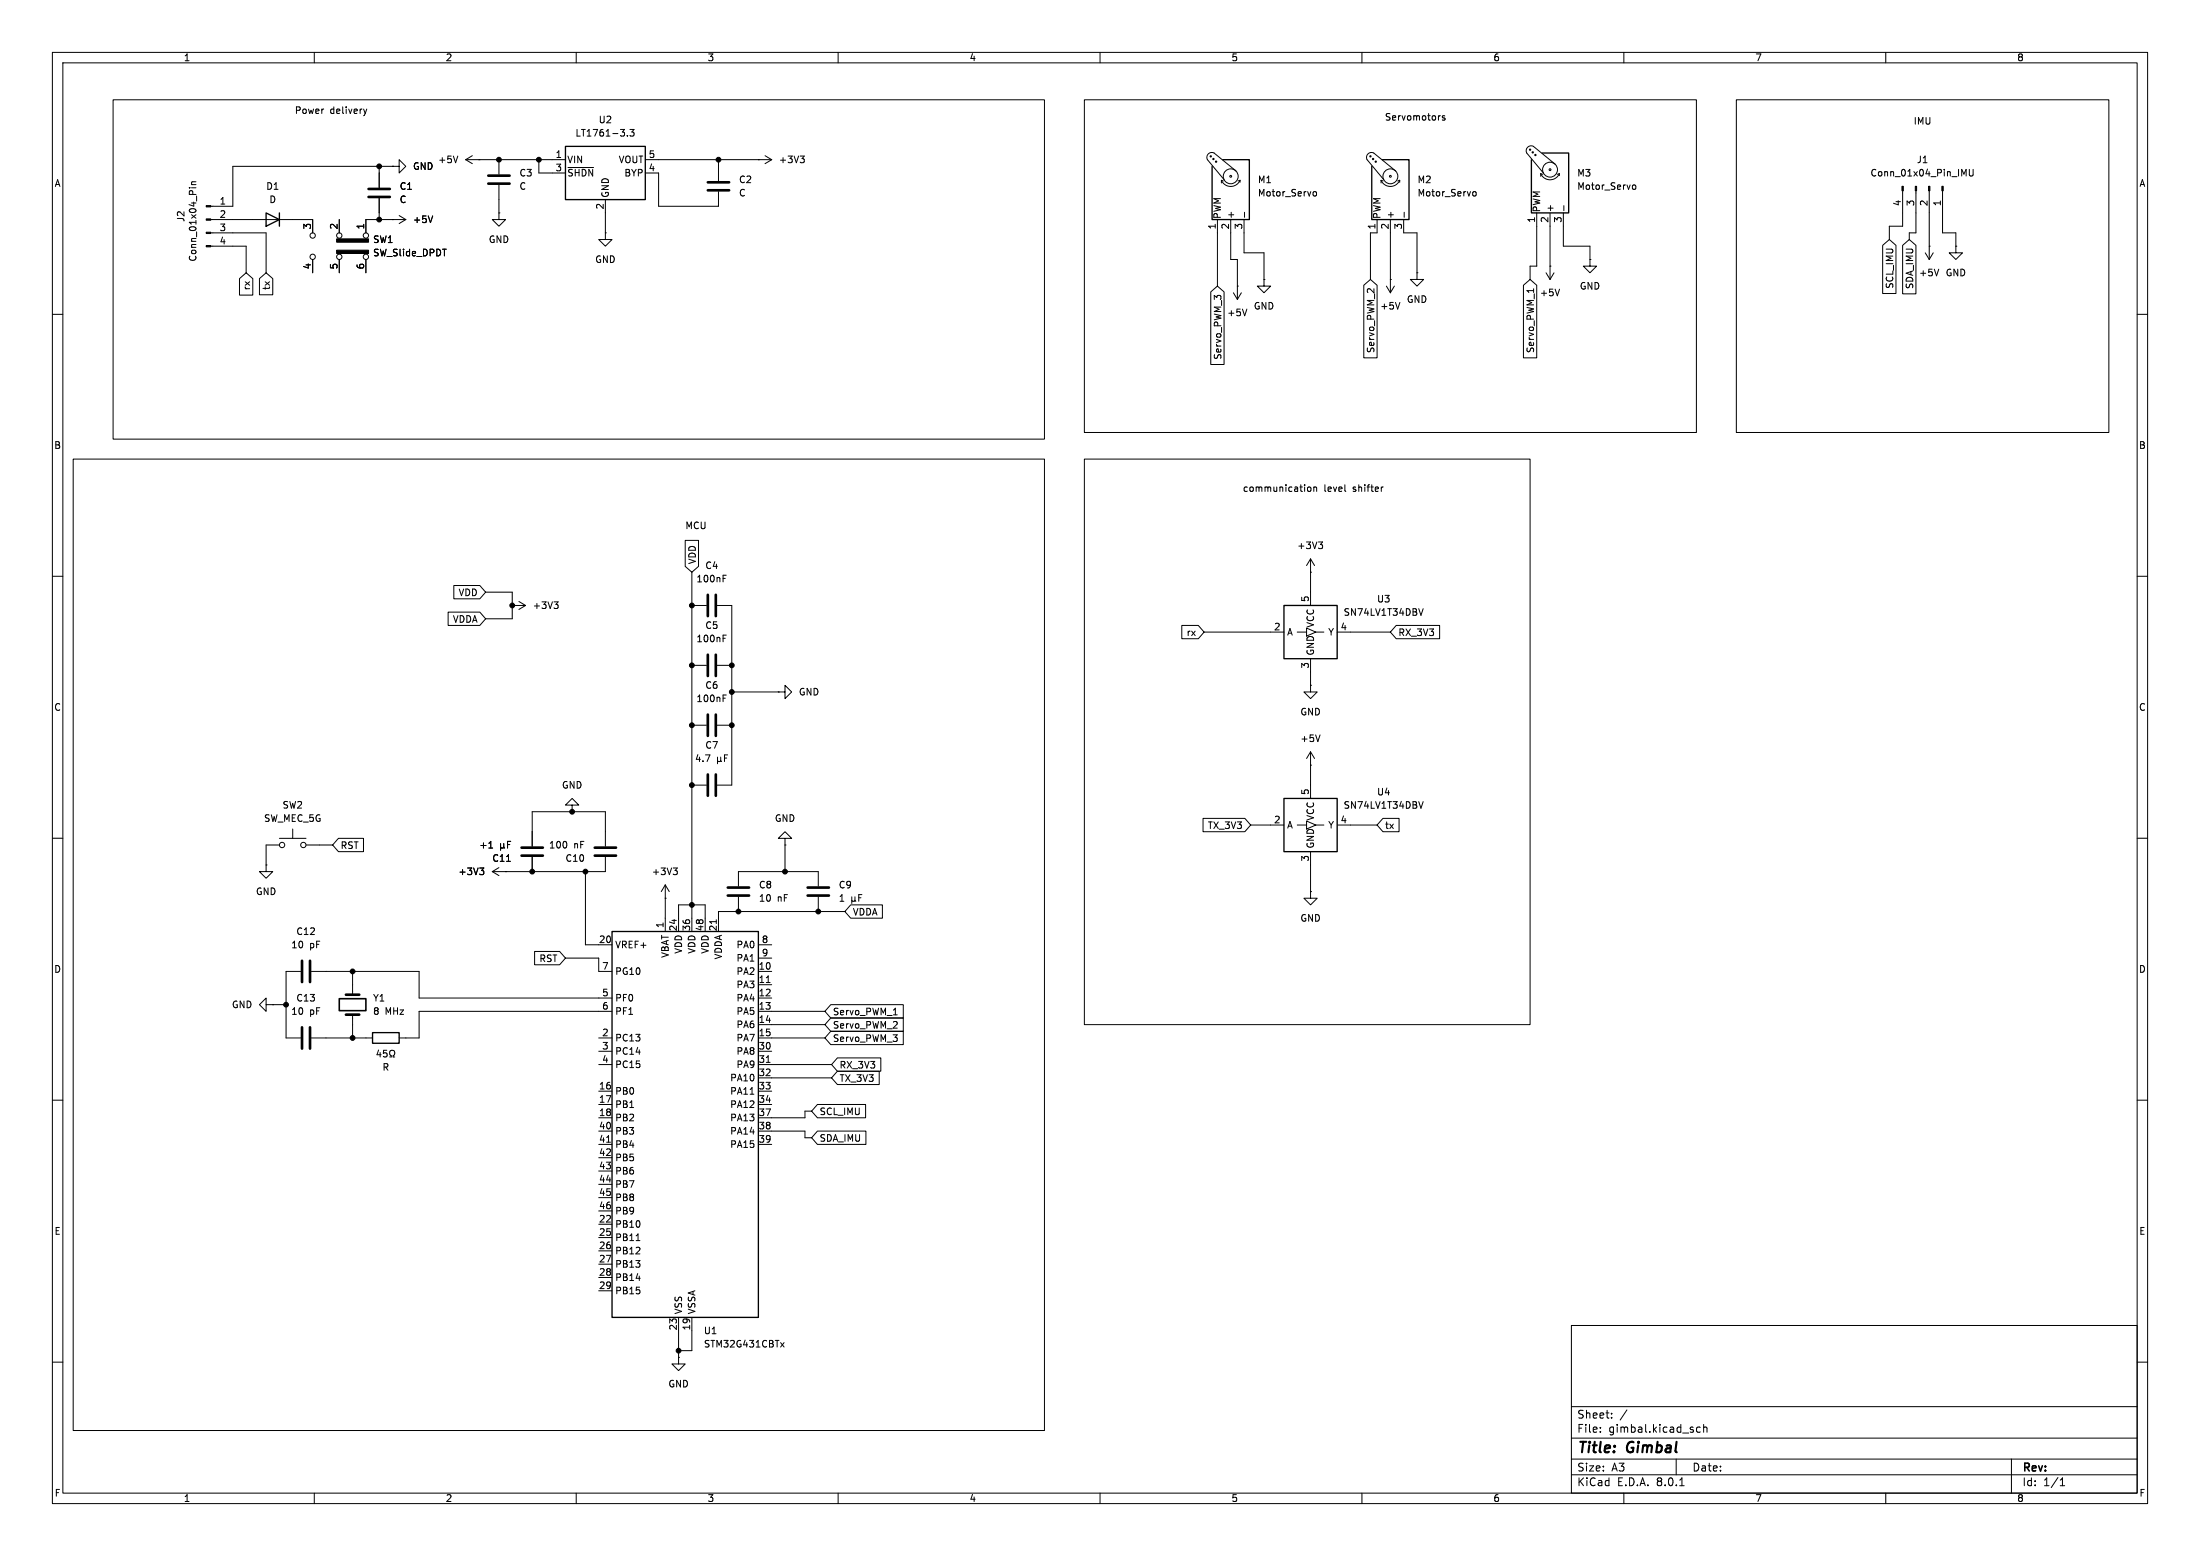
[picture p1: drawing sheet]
<svg xmlns="http://www.w3.org/2000/svg" width="420mm" height="297mm" viewBox="0 0 420 297" stroke-linecap="round" stroke-linejoin="round" font-family="sans-serif">
<g fill="none" stroke="#000" stroke-width=".19">
<path d="M10 10h400v277h-400zM12 12h396v273h-396zM21.6 19.1h177.8v64.7h-177.8zM60 10v2M110 10v2M160 10v2M207 19.1h116.8v63.5h-116.8zM210 10v2M260 10v2M310 10v2M331.5 19.1h71.1v63.5h-71.1zM360 10v2"/>
<path d="M36.1 35.8h.2M36.6 35.8h.8M36.6 35.2h.8M37.4 34.7l-.8 .1v.3l.1 .1M69.4 20.8l.3 .9M69.7 21.7l-.1 .3M70 20.8l-.3 .9M72.4 31.8v4M72.4 37.8v4.1M74.9 31.8h1.3v-1.3l1.3 1.3-1.3 1.2v-1.2M74.9 31.8h.1M74.9 31.8h-30.5v7.6h-4.2"/>
<path d="M87.4 29.8l-.4 1.3M88.9 30.5h19M88.9 30.5l1.3 .7M90.2 29.7l-1.3 .8M91.4 30.5h.1M95.2 30.5v2.8M95.2 35.3v5.3M102.9 30.5v2.5h5M108.4 32h4.9M115.6 38.1v6.4M119.8 25.9v.1M120.3 24.7h.7l-.4 .5 .4 .1v.6l-.2 .1-.5-.1"/>
<path d="M123.2 30.5h24.1M123.2 33h2.5v6.4h11.5v-2.8M137.2 30.5v4M144.8 30.5h.1M146 29.7l1.3 .8M147.3 30.5l-1.3 .7M152.8 29.8h.7l-.4 .5M153.3 30.3l.2 .2v.3l-.2 .3M233.2 34.4a1.93 1.93 0 0 0 1.7 1.2 1.93 1.93 0 0 0 1.8-1.2M233.2 34.4v.5M233.2 34.4l.4 .1M236 32.6l-4.2-3.4a.95 .95 0 0 0-1.1 .2 .95 .95 0 0 0-.2 1.1l3.2 3.8"/>
<path d="M236.7 34.4v.4M236.7 34.4l-.4 .1M250.7 36.8l.2-.2h.3l.1 .2-.1 .6h-.3l-.2-.2M263.7 34.4a1.93 1.93 0 0 0 1.7 1.2 1.93 1.93 0 0 0 1.8-1.2M263.7 34.4v.5M263.7 34.4l.3 .1M266.4 32.6l-4.1-3.4a.95 .95 0 0 0-1.1 .2 .95 .95 0 0 0-.2 1.1l3.2 3.8M267.2 34.4v.4M267.2 34.4l-.4 .1M274.9 22.1h.1M275.8 22.1h-.3l-.2 .2 .1 .2 .4 .1v.3h-.5M281.1 36.8l.3-.2h.3l.1 .2-.1 .6h-.3l-.3-.2"/>
<path d="M294.1 33.1a1.93 1.93 0 0 0 1.8 1.2 1.93 1.93 0 0 0 1.8-1.2M294.1 33.1v.6M294.1 33.1l.4 .2M296.9 31.4l-4.2-3.5a.95 .95 0 0 0-1.1 .2 .95 .95 0 0 0-.1 1.1l3.1 3.8M297.7 33.1v.4M297.7 33.1l-.4 .2M298.5 39.2v1M311.6 35.5l.3-.2 .3 .1 .1 .1-.1 .6h-.3l-.3-.2M363.2 36.4v6.8h-2.5v2.5M365.8 36.4v8.1h-1.3v1.2M368.3 36.4v13.1M370.8 36.4v8.1h2.6v2.5"/>
<path d="M374.9 33.2l.4-.9v1.3M376 32.3v1.1l.2 .2h.2l.3-.2v-1.1M10 60h2M40.2 41.9h19.5v2.6M40.2 47h6.8v5.1M40.2 44.5h10.6v7.6M45.7 53.2l1.3-1.1 1.3 1.1v3.1h-2.6zM49.5 53.2l1.3-1.1 1.3 1.1v3.1h-2.6zM59.7 49.5v2.6M64.8 41.9v2.6M64.8 49.5v2.6M69.8 49.5v2.6"/>
<path d="M74.9 41.9h.1M76.2 41.1l1.3 .8M77.5 41.9h-7.7v2.6M77.5 41.9l-1.3 .8M82.6 41.2l-.4 1.3M95.2 40.6v1.3h1.3l-1.3 1.3-1.2-1.3h1.2M95.2 40.6h.1M115.6 44.5v1.2h1.2l-1.2 1.3-1.3-1.3h1.3M115.6 44.5h.1M231.1 55.7l1.3-1.1 1.3 1.1v13.9h-2.6zM232.4 41.9v12.7M234.9 41.9v7.6h1.3v7.7"/>
<path d="M235.5 55.9l.7 1.3M236.2 54.6h.1M237 55.9l-.8 1.3M237.5 41.9v6.4h3.8v5M237.6 40.5v1M238 59l-.4 1.3M241.3 53.3v1.3h1.3l-1.3 1.3-1.3-1.3h1.3M241.3 53.3h.1M260.3 54.5l1.3-1.2 1.3 1.2v13.8h-2.6zM262.9 41.9v2.6h-1.3v8.8M264.7 54.6l.7 1.3M265.4 53.3h.1"/>
<path d="M265.4 41.9v14M266.2 54.6l-.8 1.3M267.2 57.7l-.4 1.3M268 41.9v2.6h2.5v7.6M268.1 40.5v1M270.5 52.1v1.2h1.3l-1.3 1.3-1.3-1.3h1.3M270.5 52.1h.1M290.8 54.5l1.3-1.2 1.3 1.2v13.8h-2.6zM292.8 55.1v.7M293.4 40.6v10.2h-1.3v2.5M295.1 52.1l.8 1.2M295.9 50.8h.1"/>
<path d="M295.9 40.6v12.7M296.7 52.1l-.8 1.2M297.7 55.2l-.4 1.3M298.4 40.6v6.4h5.1v2.5M303.5 49.5v1.3h1.3l-1.3 1.3-1.2-1.3h1.2M303.5 49.5h.1M359.4 46.8l1.3-1.1 1.2 1.1v9.2h-2.5zM363.2 46.8l1.3-1.1 1.3 1.1v9.3h-2.6zM367.5 48.3l.8 1.2M368.3 47h.1M369.1 48.3l-.8 1.2M370.1 51.4l-.4 1.2"/>
<path d="M373.4 47v1.3h1.2l-1.2 1.2-1.3-1.2h1.3M373.4 47h.1M408 60h2M14 87.6h185.4v185.4h-185.4zM207 87.6h85.1v108h-85.1zM249.7 93.1l.1-.1 .4 .1 .1 .5-.2 .1-.3 .1-.1-.1zM250.8 93.1l.2-.1h.3l.1 .8M250.8 93v.8M256.8 93.7l.1 .1M264.1 93l-.3 .1M10 110h2M85.5 116.8h6.1l1.1 1.3-1.1 1.3h-6.1z"/>
<path d="M86.6 111.8h5l1.1 1.2-1.1 1.3h-5zM92.7 113h5.1v5.1h-5.1M97.8 115.6h.1M97.8 115.6h2.5M99.1 114.8l1.2 .8M100.3 115.6l-1.2 .7M105.8 114.9h.7l-.4 .5M106.3 115.4l.2 .2v.3l-.2 .2M130.8 103.1h2.6v5l-1.3 1.1-1.3-1.1zM132.1 115.6h2.8M132.1 109.2v68.6M136.9 115.6h2.8v34.3h-2.8"/>
<path d="M138 110.4h.5M138 109.8h.6M225.6 119.4h3.2l1.1 1.3-1.1 1.2h-3.2zM249.4 119.9l1.8 .8-1.8 .7zM250.2 109.2h.1M250.2 106.7v8.9M250.2 106.7l-.8 1.3M250.2 106.7l.8 1.3M251.7 103.4h.8l-.4 .5M252.2 103.9l.3 .3v.3l-.3 .2M266.5 119.4h8.3v2.5h-8.3l-1.1-1.2zM270.8 116.2l.5 1.3 .4-1.3"/>
<path d="M408 110h2M132.1 138.4h2.8M132.1 127h2.8M136.9 138.4h2.8M136.9 127h2.8M138 133.3h.5M138 132.7h.6M138 121.8h.5M138 121.2h.6M139.7 132.1h8.9M148.6 132.1h1.3v-1.3l1.2 1.3-1.2 1.3v-1.3M148.6 132.1h.1"/>
<path d="M229.9 120.7h15.2M247.6 120.7h1.8M250.2 130.8v1.3h1.3l-1.3 1.3-1.3-1.3h1.3M250.2 130.8h.1M250.2 125.7v5.1M251.2 120.7h1.5M255.3 120.7h10.1M10 160h2M55.9 158.2v1.8M109.2 153.7h1.3l-1.3-1.3-1.3 1.3h1.3v1.2M109.2 154.9h.1M132.1 149.9h2.8"/>
<path d="M137 144.5v1.3M137 145.2l.2 .2 .4-.2M137.6 145.2l.2 .2M137.6 144.5v.7M138.3 144.7h.4M138.9 144.1h-.6v1.3M229.7 156.2h7.9l1.2 1.3-1.2 1.3h-7.9zM238.8 157.5h6.3M247.6 157.5h1.8M249.4 156.7l1.8 .8-1.8 .7zM250.2 146.1h.1M250.2 143.5l-.8 1.3"/>
<path d="M250.2 143.5v8.9M250.2 143.5l.8 1.3M251.2 157.5h1.5M252 140.3l-.4 1.2M255.3 157.5h7.6M264 156.2h3.1v2.6h-3.1l-1.1-1.3zM270.8 153l.5 1.3 .4-1.3M408 160h2M50.8 165.1v1.3h1.3l-1.3 1.2-1.3-1.2h1.3M50.8 165.1h.1M53.3 160h5.1M53.3 161.3h-2.5v3.8"/>
<path d="M58.4 161.3h5.1M64.6 160h4.8v2.6h-4.8l-1.1-1.3zM91.6 165.7h.8l-.5 .5M92.1 166.2l.3 .2v.3l-.3 .2M93.3 161.9h.8M94 166.4l1.2 .7M95.2 165.6l-1.2 .8M95.6 161.7l.1 .2 .5-.2M95.6 161v1.3M96.2 161.7l.1 .2M96.2 161v.7M96.5 166.4h.1"/>
<path d="M96.7 164.4h.7M96.9 161.2h.4M97.5 160.6h-.6v1.3M101.6 161.5v-6.6h14v6.6M101.6 163.6v2.8M111.8 166.4v13.9h5M115.6 163.6v2.8h-21.6M127 171.5h.1M127 168.9l-.8 1.3M127 168.9v8.9M127 168.9l.8 1.3M128.5 165.7h.8l-.4 .5"/>
<path d="M129.1 166.2l.2 .2v.3l-.2 .2M129.5 177.8v-5.1h5.1v5.1M136.7 175.6v.7M141 169.2v-2.8h15.2v2.8M141 171.2v2.8M149.9 160h1.2l-1.2-1.2-1.3 1.2h1.3v1.3M149.9 161.3h.1M149.9 161.3v5.1M156.2 171.2v2.8M161.3 174h-24.1v3.8M162.4 172.7h6.1v2.6h-6.1l-1.1-1.3zM162.6 171.2v1.3"/>
<path d="M162.6 171.8l.2 .2 .4-.2M163.2 171.8l.2 .2M163.2 171.2v.6M163.9 171.4h.5M164.5 170.8h-.6v1.2M250.2 170.2v1.3h1.3l-1.3 1.2-1.3-1.2h1.3M250.2 170.2h.1M250.2 162.6v7.6M50.8 191.8v-1.3l-1.3 1.3 1.3 1.2v-1.2h1.3M52.1 191.8h.1M52.1 191.8h2.5M57.4 185.4h-2.8v12.7h2.8"/>
<path d="M59.4 185.4h20.6v5.1h36.8M59.4 198.1h11.7M67.3 185.4v4.5M67.3 193.7v4.4M102.1 181.6h4.7l1.1 1.3-1.1 1.3h-4.7zM107.9 182.9h6.4v2.5h2.5M114.3 198.1h2.5M116.8 193h-36.8v5.1h-3.8M144.8 185.4h2.5M144.8 198.1h12.7M144.8 188h2.5M144.8 190.5h2.5"/>
<path d="M144.8 193h12.7M144.8 195.6h12.7M144.8 180.3h2.5M144.8 182.9h2.5M146.3 187.5h.7M158.6 194.3h13.8v2.6h-13.8l-1.1-1.3zM158.6 191.8h13.8v2.5h-13.8l-1.1-1.3zM158.6 196.8h13.8v2.6h-13.8l-1.1-1.3zM170.6 193.7h.7M10 210h2M72.3 200.4l-.3 .9h.8M72.6 200.9v.8"/>
<path d="M73.8 200.5h-.6v.6l.2-.1h.4l.1 .2-.1 .4-.1 .1-.5-.1M74.4 201.7h.3v-.2a.54 .54 0 0 1-.3-.7 .54 .54 0 0 1 .8-.3l.2 .6-.3 .4v.2h.3M114.3 208.3h2.5M114.3 210.8h2.5M114.3 213.4h2.5M114.3 200.7h2.5M114.3 203.2h2.5M114.3 215.9h2.5M114.3 218.4h2.5M115.8 218h.7M143.2 208.9h.7M144.8 208.3h2.5"/>
<path d="M144.8 210.8h2.5M144.8 200.7h2.5M144.8 203.2h13.9M144.8 205.7h13.9M144.8 215.9h8.9v1.3h1.2M144.8 218.4h2.5M146.3 202.8h.7M154.9 212.1h-1.2v1.3h-8.9M156.1 215.9h9.2v2.5h-9.2l-1.2-1.2zM156.1 210.8h9.1v2.6h-9.1l-1.2-1.3zM159.9 201.9h8.3v2.6h-8.3l-1.2-1.3zM159.9 204.5h7.9v2.5h-7.9l-1.2-1.3z"/>
<path d="M408 210h2M114.3 233.7h2.5M114.3 236.2h2.5M114.3 238.8h2.5M114.3 221h2.5M114.3 223.5h2.5M114.3 226.1h2.5M114.3 228.6h2.5M114.3 231.1h2.5M121.4 236.8h.8M10 260h2M114.3 241.3h2.5"/>
<path d="M114.3 243.8h2.5M114.3 246.4h2.5M129.5 259.1v1.2h1.3l-1.3 1.3-1.2-1.3h1.2M129.5 259.1h.1M129.5 251.5v7.6M132.1 251.5v6.3h-2.6M149 256.3l.7 .8M149.7 256.3l-.7 .8M300 253h108v32h-108zM408 260h2M300 278.5h108M300 274.5h108"/>
<path d="M300 268.5h108M305.5 273.2v.2M305.5 272.5v.1M307.7 270.5v.2M307.7 269.8v.1M310.6 269.1l-1.3 1.9M320 278.5v3M324.6 272.5l-.4-.1-.3 .3 .1 .6h.6M325.2 272.5l.2-.1 .4 .1 .1 .9M325.2 271.9v1.5M384 278.5v6.5M60 285v2"/>
<path d="M110 285v2M160 285v2M210 285v2M260 285v2M300 281.5h108M310 285v2M320.7 283.6h.8M360 285v2M393.3 283.6h.9M393.3 282.5l.4-.4v1.5"/>
<circle cx="231.1" cy="29.8" r=".13"/>
<circle cx="231.6" cy="30.4" r=".13"/>
<circle cx="232.2" cy="30.9" r=".13"/>
<circle cx="234.9" cy="33.7" r="1.42"/>
<circle cx="235" cy="33.7" r=".18"/>
<circle cx="261.6" cy="29.8" r=".13"/>
<circle cx="262.1" cy="30.4" r=".13"/>
<circle cx="262.6" cy="30.9" r=".13"/>
<circle cx="265.4" cy="33.7" r="1.42"/>
<circle cx="265.4" cy="33.7" r=".18"/>
<circle cx="292.1" cy="28.6" r=".13"/>
<circle cx="292.6" cy="29.1" r=".13"/>
<circle cx="293.1" cy="29.6" r=".13"/>
<circle cx="295.9" cy="32.4" r="1.42"/>
<circle cx="295.9" cy="32.4" r=".18"/>
<circle cx="59.7" cy="45" r=".51"/>
<circle cx="59.7" cy="49" r=".51"/>
<circle cx="64.8" cy="45" r=".51"/>
<circle cx="64.8" cy="49" r=".51"/>
<circle cx="69.9" cy="45" r=".51"/>
<circle cx="69.9" cy="49" r=".51"/>
<circle cx="53.8" cy="161.3" r=".51"/>
<circle cx="57.9" cy="161.3" r=".51"/>
</g>
<g fill="#000" stroke="#000" stroke-width=".19">
<path d="M39.4 39.2h.8v.3h-.8zM363.1 35.6h.2v.8h-.2zM365.6 35.6h.3v.8h-.3zM368.2 35.6h.2v.8h-.2zM370.7 35.6h.3v.8h-.3zM39.4 46.9h.8v.2h-.8zM39.4 44.3h.8v.3h-.8zM39.4 41.8h.8v.2h-.8zM64.3 45.6h6.1v.6h-6.1zM64.3 47.8h6.1v.6h-6.1z"/>
<circle cx="72.4" cy="31.8" r=".46"/>
<circle cx="95.2" cy="30.5" r=".46"/>
<circle cx="102.9" cy="30.5" r=".46"/>
<circle cx="137.2" cy="30.5" r=".46"/>
<circle cx="72.4" cy="41.9" r=".46"/>
<circle cx="97.8" cy="115.6" r=".46"/>
<circle cx="132.1" cy="115.6" r=".46"/>
<circle cx="132.1" cy="127" r=".46"/>
<circle cx="132.1" cy="138.4" r=".46"/>
<circle cx="139.7" cy="127" r=".46"/>
<circle cx="139.7" cy="138.4" r=".46"/>
<circle cx="139.7" cy="132.1" r=".46"/>
<circle cx="109.2" cy="154.9" r=".46"/>
<circle cx="132.1" cy="149.9" r=".46"/>
<circle cx="101.6" cy="166.4" r=".46"/>
<circle cx="111.8" cy="166.4" r=".46"/>
<circle cx="132.1" cy="172.7" r=".46"/>
<circle cx="141" cy="174" r=".46"/>
<circle cx="149.9" cy="166.4" r=".46"/>
<circle cx="156.2" cy="174" r=".46"/>
<circle cx="54.6" cy="191.8" r=".46"/>
<circle cx="67.3" cy="185.4" r=".46"/>
<circle cx="67.3" cy="198.1" r=".46"/>
<circle cx="129.5" cy="257.8" r=".46"/>
</g>
<path d="M107.9 27.9h15.3v10.2h-15.3zM233.4 30.5h5.1v11.4h-7.1v-10.1M263.9 30.5h5.1v11.4h-7.1v-10.1M294.4 29.2h5.1v11.4h-7.1v-10.1M50.8 40.6l2.5 1.3-2.5 1.3zM53.3 40.6v2.6M245.1 115.6h10.2v10.1h-10.2zM245.1 152.4h10.2v10.2h-10.2zM116.8 177.8h28v73.7h-28zM71.1 197.1h5.1v2h-5.1z" fill="none" stroke="#000" stroke-width=".25"/>
<g fill="none" stroke="#000" stroke-width=".51">
<path d="M70.4 36.1h4M70.4 37.6h4M93.2 35.1h4.1M93.2 33.5h4.1M135.1 36.3h4.1M135.1 34.8h4.1M135.1 113.5v4.1M136.7 113.5v4.1M135.1 125v4M135.1 136.4v4.1M136.7 125v4M136.7 136.4v4.1"/>
<path d="M135.1 147.8v4.1M136.7 147.8v4.1M99.6 163.3h4M99.6 161.8h4M113.5 163.3h4.1M113.5 161.8h4.1M138.9 170.9h4.1M138.9 169.4h4.1M154.2 170.9h4M154.2 169.4h4M57.7 183.4v4.1M57.7 196.1v4.1"/>
<path d="M59.2 183.4v4.1M59.2 196.1v4.1M66 189.9h2.6M66 193.7h2.6"/>
</g>
<path d="M64.8 190.6h5v2.3h-5z" fill="none" stroke="#000" stroke-width=".3"/>
<g font-size="2.8">
<text x="301" y="277.9">Title:</text>
<text x="310.6" y="277.9">Gimbal</text>
</g>
<g font-size="2.1">
<text x="301" y="273.7">File:</text>
<text x="301" y="271">Sheet:</text>
<text x="307.1" y="273.7">gimbal.kicad_sch</text>
<text x="301" y="281.1">Size:</text>
<text x="307.6" y="281.1">A3</text>
<text x="323" y="281.1">Date:</text>
<text x="386" y="281.3">Rev:</text>
<text x="301" y="283.9">KiCad</text>
<text x="308.7" y="283.9">E.D.A.</text>
<text x="316.3" y="283.9">8.0.1</text>
<text x="386" y="283.9">Id:</text>
<text x="390.1" y="283.9">1/1</text>
</g>
<g font-size="1.8">
<text x="35" y="11.9">1</text>
<text x="85" y="11.9">2</text>
<text x="135" y="11.9">3</text>
<text x="185" y="11.9">4</text>
<text x="235" y="11.9">5</text>
<text x="285" y="11.9">6</text>
<text x="335" y="11.9">7</text>
<text x="385" y="11.9">8</text>
<text x="56.2" y="22">Power</text>
<text x="63" y="22">delivery</text>
<text x="114.2" y="23.7">U2</text>
<text x="264.3" y="23.2">Servomotors</text>
<text x="365.2" y="24">IMU</text>
<text x="109.8" y="26.3">LT1761-3.3</text>
<text x="10.3" y="35.9">A</text>
<text x="78.7" y="32.6">GND</text>
<text x="83.5" y="31.3">+5V</text>
<text x="99.1" y="33.9">C3</text>
<text x="106" y="30.2">1</text>
<text x="106" y="32.8">3</text>
<text x="108.2" y="31.3">VIN</text>
<text x="108.2" y="33.9">~{SHDN}</text>
<text x="118" y="31.3">VOUT</text>
<text x="119.1" y="33.9">BYP</text>
<text x="123.8" y="32.8">4</text>
<text x="123.8" y="30.2">5</text>
<text x="141" y="35.2">C2</text>
<text x="148.6" y="31.3">+3V3</text>
<text x="240" y="35.2">M1</text>
<text x="270.5" y="35.2">M2</text>
<text x="301" y="33.9">M3</text>
<text x="357" y="33.9">Conn_01x04_Pin_IMU</text>
<text x="365.8" y="31.3">J1</text>
<text x="408.3" y="35.9">A</text>
<text x="41.8" y="39.1">1</text>
<text x="41.8" y="41.7">2</text>
<text x="50.7" y="36.4">D1</text>
<text x="51.3" y="39">D</text>
<text x="76.2" y="36.4">C1</text>
<text x="76.2" y="39">C</text>
<text x="99.1" y="36.4">C</text>
<text x="115.3" y="40.1" transform="rotate(-90 115.3 40.1)">2</text>
<text x="116.4" y="37.8" transform="rotate(-90 116.4 37.8)">GND</text>
<text x="141" y="37.7">C</text>
<text x="233.3" y="41.9" transform="rotate(-90 233.3 41.9)">PWM</text>
<text x="235.8" y="41.9" transform="rotate(-90 235.8 41.9)">+</text>
<text x="240" y="37.7">Motor_Servo</text>
<text x="263.8" y="41.9" transform="rotate(-90 263.8 41.9)">PWM</text>
<text x="266.3" y="41.9" transform="rotate(-90 266.3 41.9)">+</text>
<text x="270.5" y="37.7">Motor_Servo</text>
<text x="294.2" y="40.6" transform="rotate(-90 294.2 40.6)">PWM</text>
<text x="296.8" y="40.6" transform="rotate(-90 296.8 40.6)">+</text>
<text x="301" y="36.4">Motor_Servo</text>
<text x="363" y="39.4" transform="rotate(-90 363 39.4)">4</text>
<text x="365.5" y="39.4" transform="rotate(-90 365.5 39.4)">3</text>
<text x="368" y="39.4" transform="rotate(-90 368 39.4)">2</text>
<text x="370.6" y="39.4" transform="rotate(-90 370.6 39.4)">1</text>
<text x="35.4" y="42.5" transform="rotate(-90 35.4 42.5)">J2</text>
<text x="41.8" y="44.2">3</text>
<text x="41.8" y="46.7">4</text>
<text x="59.4" y="43.9" transform="rotate(-90 59.4 43.9)">3</text>
<text x="64.5" y="43.9" transform="rotate(-90 64.5 43.9)">2</text>
<text x="69.6" y="43.9" transform="rotate(-90 69.6 43.9)">1</text>
<text x="71.1" y="46.6">SW1</text>
<text x="78.7" y="42.8">+5V</text>
<text x="93.2" y="46.6">GND</text>
<text x="232.2" y="43.9" transform="rotate(-90 232.2 43.9)">1</text>
<text x="234.7" y="43.9" transform="rotate(-90 234.7 43.9)">2</text>
<text x="237.2" y="43.9" transform="rotate(-90 237.2 43.9)">3</text>
<text x="262.6" y="43.9" transform="rotate(-90 262.6 43.9)">1</text>
<text x="265.2" y="43.9" transform="rotate(-90 265.2 43.9)">2</text>
<text x="267.7" y="43.9" transform="rotate(-90 267.7 43.9)">3</text>
<text x="293.1" y="42.6" transform="rotate(-90 293.1 42.6)">1</text>
<text x="295.7" y="42.6" transform="rotate(-90 295.7 42.6)">2</text>
<text x="298.2" y="42.6" transform="rotate(-90 298.2 42.6)">3</text>
<text x="37.7" y="50" transform="rotate(-90 37.7 50)">Conn_01x04_Pin</text>
<text x="59.4" y="51.5" transform="rotate(-90 59.4 51.5)">4</text>
<text x="64.5" y="51.5" transform="rotate(-90 64.5 51.5)">5</text>
<text x="69.6" y="51.5" transform="rotate(-90 69.6 51.5)">6</text>
<text x="71.1" y="49.1">SW_Slide_DPDT</text>
<text x="113.5" y="50.4">GND</text>
<text x="366.3" y="52.9">+5V</text>
<text x="371.3" y="52.9">GND</text>
<text x="47.9" y="55.5" transform="rotate(-90 47.9 55.5)">rx</text>
<text x="51.8" y="55.5" transform="rotate(-90 51.8 55.5)">tx</text>
<text x="239.3" y="59.3">GND</text>
<text x="263.4" y="59.3">+5V</text>
<text x="268.5" y="58">GND</text>
<text x="293.9" y="56.7">+5V</text>
<text x="301.5" y="55.5">GND</text>
<text x="361.6" y="55.2" transform="rotate(-90 361.6 55.2)">SCL_IMU</text>
<text x="365.4" y="55.3" transform="rotate(-90 365.4 55.3)">SDA_IMU</text>
<text x="234.2" y="60.6">+5V</text>
<text x="233.4" y="68.8" transform="rotate(-90 233.4 68.8)">Servo_PWM_3</text>
<text x="262.6" y="67.5" transform="rotate(-90 262.6 67.5)">Servo_PWM_2</text>
<text x="293.1" y="67.5" transform="rotate(-90 293.1 67.5)">Servo_PWM_1</text>
<text x="10.3" y="85.9">B</text>
<text x="408.2" y="85.9">B</text>
<text x="237.2" y="94.1">communication</text>
<text x="252.7" y="94.1">level</text>
<text x="258.4" y="94.1">shifter</text>
<text x="130.7" y="101.2">MCU</text>
<text x="133" y="107.8" transform="rotate(-90 133 107.8)">VDD</text>
<text x="247.5" y="105">+3V3</text>
<text x="87.4" y="114">VDD</text>
<text x="132.9" y="111.4">100nF</text>
<text x="134.5" y="108.8">C4</text>
<text x="86.4" y="119.1">VDDA</text>
<text x="101.6" y="116.4">+3V3</text>
<text x="249.9" y="115" transform="rotate(-90 249.9 115)">5</text>
<text x="251.1" y="119.9" transform="rotate(-90 251.1 119.9)">VCC</text>
<text x="256.4" y="117.7">SN74LV1T34DBV</text>
<text x="262.8" y="115.2">U3</text>
<text x="132.9" y="122.8">100nF</text>
<text x="134.5" y="120.2">C5</text>
<text x="226.4" y="121.6">rx</text>
<text x="243.1" y="120.4">2</text>
<text x="245.6" y="121.5">A</text>
<text x="251.1" y="125.2" transform="rotate(-90 251.1 125.2)">GND</text>
<text x="253.5" y="121.5">Y</text>
<text x="255.8" y="120.4">4</text>
<text x="266.9" y="121.6">RX_3V3</text>
<text x="134.5" y="131.7">C6</text>
<text x="249.9" y="127.7" transform="rotate(-90 249.9 127.7)">3</text>
<text x="10.3" y="135.9">C</text>
<text x="132.9" y="134.2">100nF</text>
<text x="152.4" y="132.9">GND</text>
<text x="248.2" y="136.8">GND</text>
<text x="408.2" y="135.9">C</text>
<text x="134.5" y="143.1">C7</text>
<text x="248.2" y="141.8">+5V</text>
<text x="132.6" y="145.6">4.7</text>
<text x="53.8" y="154.5">SW2</text>
<text x="107.2" y="150.7">GND</text>
<text x="249.9" y="151.8" transform="rotate(-90 249.9 151.8)">5</text>
<text x="256.4" y="154.6">SN74LV1T34DBV</text>
<text x="262.8" y="152">U4</text>
<text x="50.3" y="157.1">SW_MEC_5G</text>
<text x="147.8" y="157.1">GND</text>
<text x="230.5" y="158.4">TX_3V3</text>
<text x="243.1" y="157.2">2</text>
<text x="245.6" y="158.3">A</text>
<text x="251.1" y="156.7" transform="rotate(-90 251.1 156.7)">VCC</text>
<text x="253.5" y="158.3">Y</text>
<text x="255.8" y="157.2">4</text>
<text x="264.3" y="158.4">tx</text>
<text x="64.9" y="162.2">RST</text>
<text x="87.4" y="167.2">+3V3</text>
<text x="91.4" y="162.2">+1</text>
<text x="93.9" y="164.7">C11</text>
<text x="104.7" y="162.2">100</text>
<text x="107.9" y="164.7">C10</text>
<text x="109.5" y="162.2">nF</text>
<text x="124.4" y="167.2">+3V3</text>
<text x="249.9" y="164.5" transform="rotate(-90 249.9 164.5)">3</text>
<text x="251.1" y="162.1" transform="rotate(-90 251.1 162.1)">GND</text>
<text x="48.8" y="171">GND</text>
<text x="144.8" y="169.8">C8</text>
<text x="144.8" y="172.3">10</text>
<text x="148.4" y="172.3">nF</text>
<text x="160" y="169.8">C9</text>
<text x="160" y="172.3">1</text>
<text x="56.5" y="178.7">C12</text>
<text x="126.7" y="177.2" transform="rotate(-90 126.7 177.2)">1</text>
<text x="129.3" y="177.8" transform="rotate(-90 129.3 177.8)">24</text>
<text x="131.8" y="177.8" transform="rotate(-90 131.8 177.8)">36</text>
<text x="134.4" y="177.8" transform="rotate(-90 134.4 177.8)">48</text>
<text x="136.9" y="177.8" transform="rotate(-90 136.9 177.8)">21</text>
<text x="162.7" y="174.9">VDDA</text>
<text x="248.2" y="176.1">GND</text>
<text x="10.3" y="185.9">D</text>
<text x="55.5" y="181.2">10</text>
<text x="59.1" y="181.2">pF</text>
<text x="102.9" y="183.8">RST</text>
<text x="114.3" y="180.1">20</text>
<text x="114.9" y="185.2">7</text>
<text x="117.3" y="181.2">VREF+</text>
<text x="127.9" y="182.9" transform="rotate(-90 127.9 182.9)">VBAT</text>
<text x="130.4" y="182.1" transform="rotate(-90 130.4 182.1)">VDD</text>
<text x="132.9" y="182.1" transform="rotate(-90 132.9 182.1)">VDD</text>
<text x="135.5" y="182.1" transform="rotate(-90 135.5 182.1)">VDD</text>
<text x="138" y="183.2" transform="rotate(-90 138 183.2)">VDDA</text>
<text x="140.5" y="181.2">PA0</text>
<text x="140.5" y="183.7">PA1</text>
<text x="144.7" y="185.2">10</text>
<text x="145.3" y="180.1">8</text>
<text x="145.3" y="182.6">9</text>
<text x="408.2" y="185.9">D</text>
<text x="56.5" y="191.4">C13</text>
<text x="71.1" y="191.4">Y1</text>
<text x="114.9" y="190.2">5</text>
<text x="117.3" y="191.4">PF0</text>
<text x="117.3" y="186.3">PG10</text>
<text x="140.5" y="186.3">PA2</text>
<text x="140.5" y="188.8">PA3</text>
<text x="140.5" y="191.4">PA4</text>
<text x="144.7" y="187.7">11</text>
<text x="144.7" y="190.2">12</text>
<text x="44.2" y="192.6">GND</text>
<text x="55.5" y="193.9">10</text>
<text x="59.1" y="193.9">pF</text>
<text x="71.1" y="193.9">8</text>
<text x="73.5" y="193.9">MHz</text>
<text x="114.9" y="197.9">2</text>
<text x="114.9" y="192.8">6</text>
<text x="117.3" y="193.9">PF1</text>
<text x="140.5" y="193.9">PA5</text>
<text x="140.5" y="196.4">PA6</text>
<text x="144.7" y="192.8">13</text>
<text x="144.7" y="195.3">14</text>
<text x="144.7" y="197.9">15</text>
<text x="158.9" y="196.5">Servo_PWM_2</text>
<text x="158.9" y="194">Servo_PWM_1</text>
<text x="114.9" y="200.4">3</text>
<text x="114.9" y="202.9">4</text>
<text x="117.3" y="199">PC13</text>
<text x="117.3" y="201.5">PC14</text>
<text x="140.5" y="199">PA7</text>
<text x="140.5" y="201.5">PA8</text>
<text x="144.7" y="200.4">30</text>
<text x="144.7" y="202.9">31</text>
<text x="158.9" y="199.1">Servo_PWM_3</text>
<text x="72.9" y="204.6">R</text>
<text x="114.3" y="208">16</text>
<text x="117.3" y="209.1">PB0</text>
<text x="117.3" y="204.1">PC15</text>
<text x="139.3" y="206.6">PA10</text>
<text x="139.3" y="209.1">PA11</text>
<text x="140.5" y="204.1">PA9</text>
<text x="144.7" y="205.5">32</text>
<text x="144.7" y="208">33</text>
<text x="160.2" y="204.2">RX_3V3</text>
<text x="160.2" y="206.7">TX_3V3</text>
<text x="114.3" y="210.6">17</text>
<text x="114.3" y="213.1">18</text>
<text x="114.3" y="215.6">40</text>
<text x="117.3" y="211.7">PB1</text>
<text x="117.3" y="214.2">PB2</text>
<text x="139.3" y="211.7">PA12</text>
<text x="139.3" y="214.2">PA13</text>
<text x="144.7" y="210.6">34</text>
<text x="144.7" y="213.1">37</text>
<text x="144.7" y="215.6">38</text>
<text x="156.4" y="213">SCL_IMU</text>
<text x="114.3" y="218.2">41</text>
<text x="114.3" y="220.7">42</text>
<text x="117.3" y="216.8">PB3</text>
<text x="117.3" y="219.3">PB4</text>
<text x="117.3" y="221.8">PB5</text>
<text x="139.3" y="216.8">PA14</text>
<text x="139.3" y="219.3">PA15</text>
<text x="144.7" y="218.2">39</text>
<text x="156.4" y="218.1">SDA_IMU</text>
<text x="114.3" y="223.3">43</text>
<text x="114.3" y="225.8">44</text>
<text x="117.3" y="224.4">PB6</text>
<text x="117.3" y="226.9">PB7</text>
<text x="114.3" y="233.4">22</text>
<text x="114.3" y="228.3">45</text>
<text x="114.3" y="230.9">46</text>
<text x="117.3" y="229.5">PB8</text>
<text x="117.3" y="232">PB9</text>
<text x="10.3" y="235.9">E</text>
<text x="114.3" y="236">25</text>
<text x="114.3" y="238.5">26</text>
<text x="117.3" y="234.5">PB10</text>
<text x="117.3" y="237.1">PB11</text>
<text x="117.3" y="239.6">PB12</text>
<text x="408.3" y="235.9">E</text>
<text x="114.3" y="241">27</text>
<text x="114.3" y="243.6">28</text>
<text x="117.3" y="242.2">PB13</text>
<text x="117.3" y="244.7">PB14</text>
<text x="114.3" y="246.1">29</text>
<text x="117.3" y="247.2">PB15</text>
<text x="130.4" y="251" transform="rotate(-90 130.4 251)">VSS</text>
<text x="132.9" y="251" transform="rotate(-90 132.9 251)">VSSA</text>
<text x="129.3" y="254" transform="rotate(-90 129.3 254)">23</text>
<text x="131.8" y="254" transform="rotate(-90 131.8 254)">19</text>
<text x="134.3" y="254.9">U1</text>
<text x="134.3" y="257.4">STM32G431CBTx</text>
<text x="127.5" y="265">GND</text>
<text x="10.3" y="285.9">F</text>
<text x="35" y="286.9">1</text>
<text x="85" y="286.9">2</text>
<text x="135" y="286.9">3</text>
<text x="185" y="286.9">4</text>
<text x="235" y="286.9">5</text>
<text x="285" y="286.9">6</text>
<text x="335" y="286.9">7</text>
<text x="385" y="286.9">8</text>
<text x="408.3" y="285.9">F</text>
</g>
</svg>
